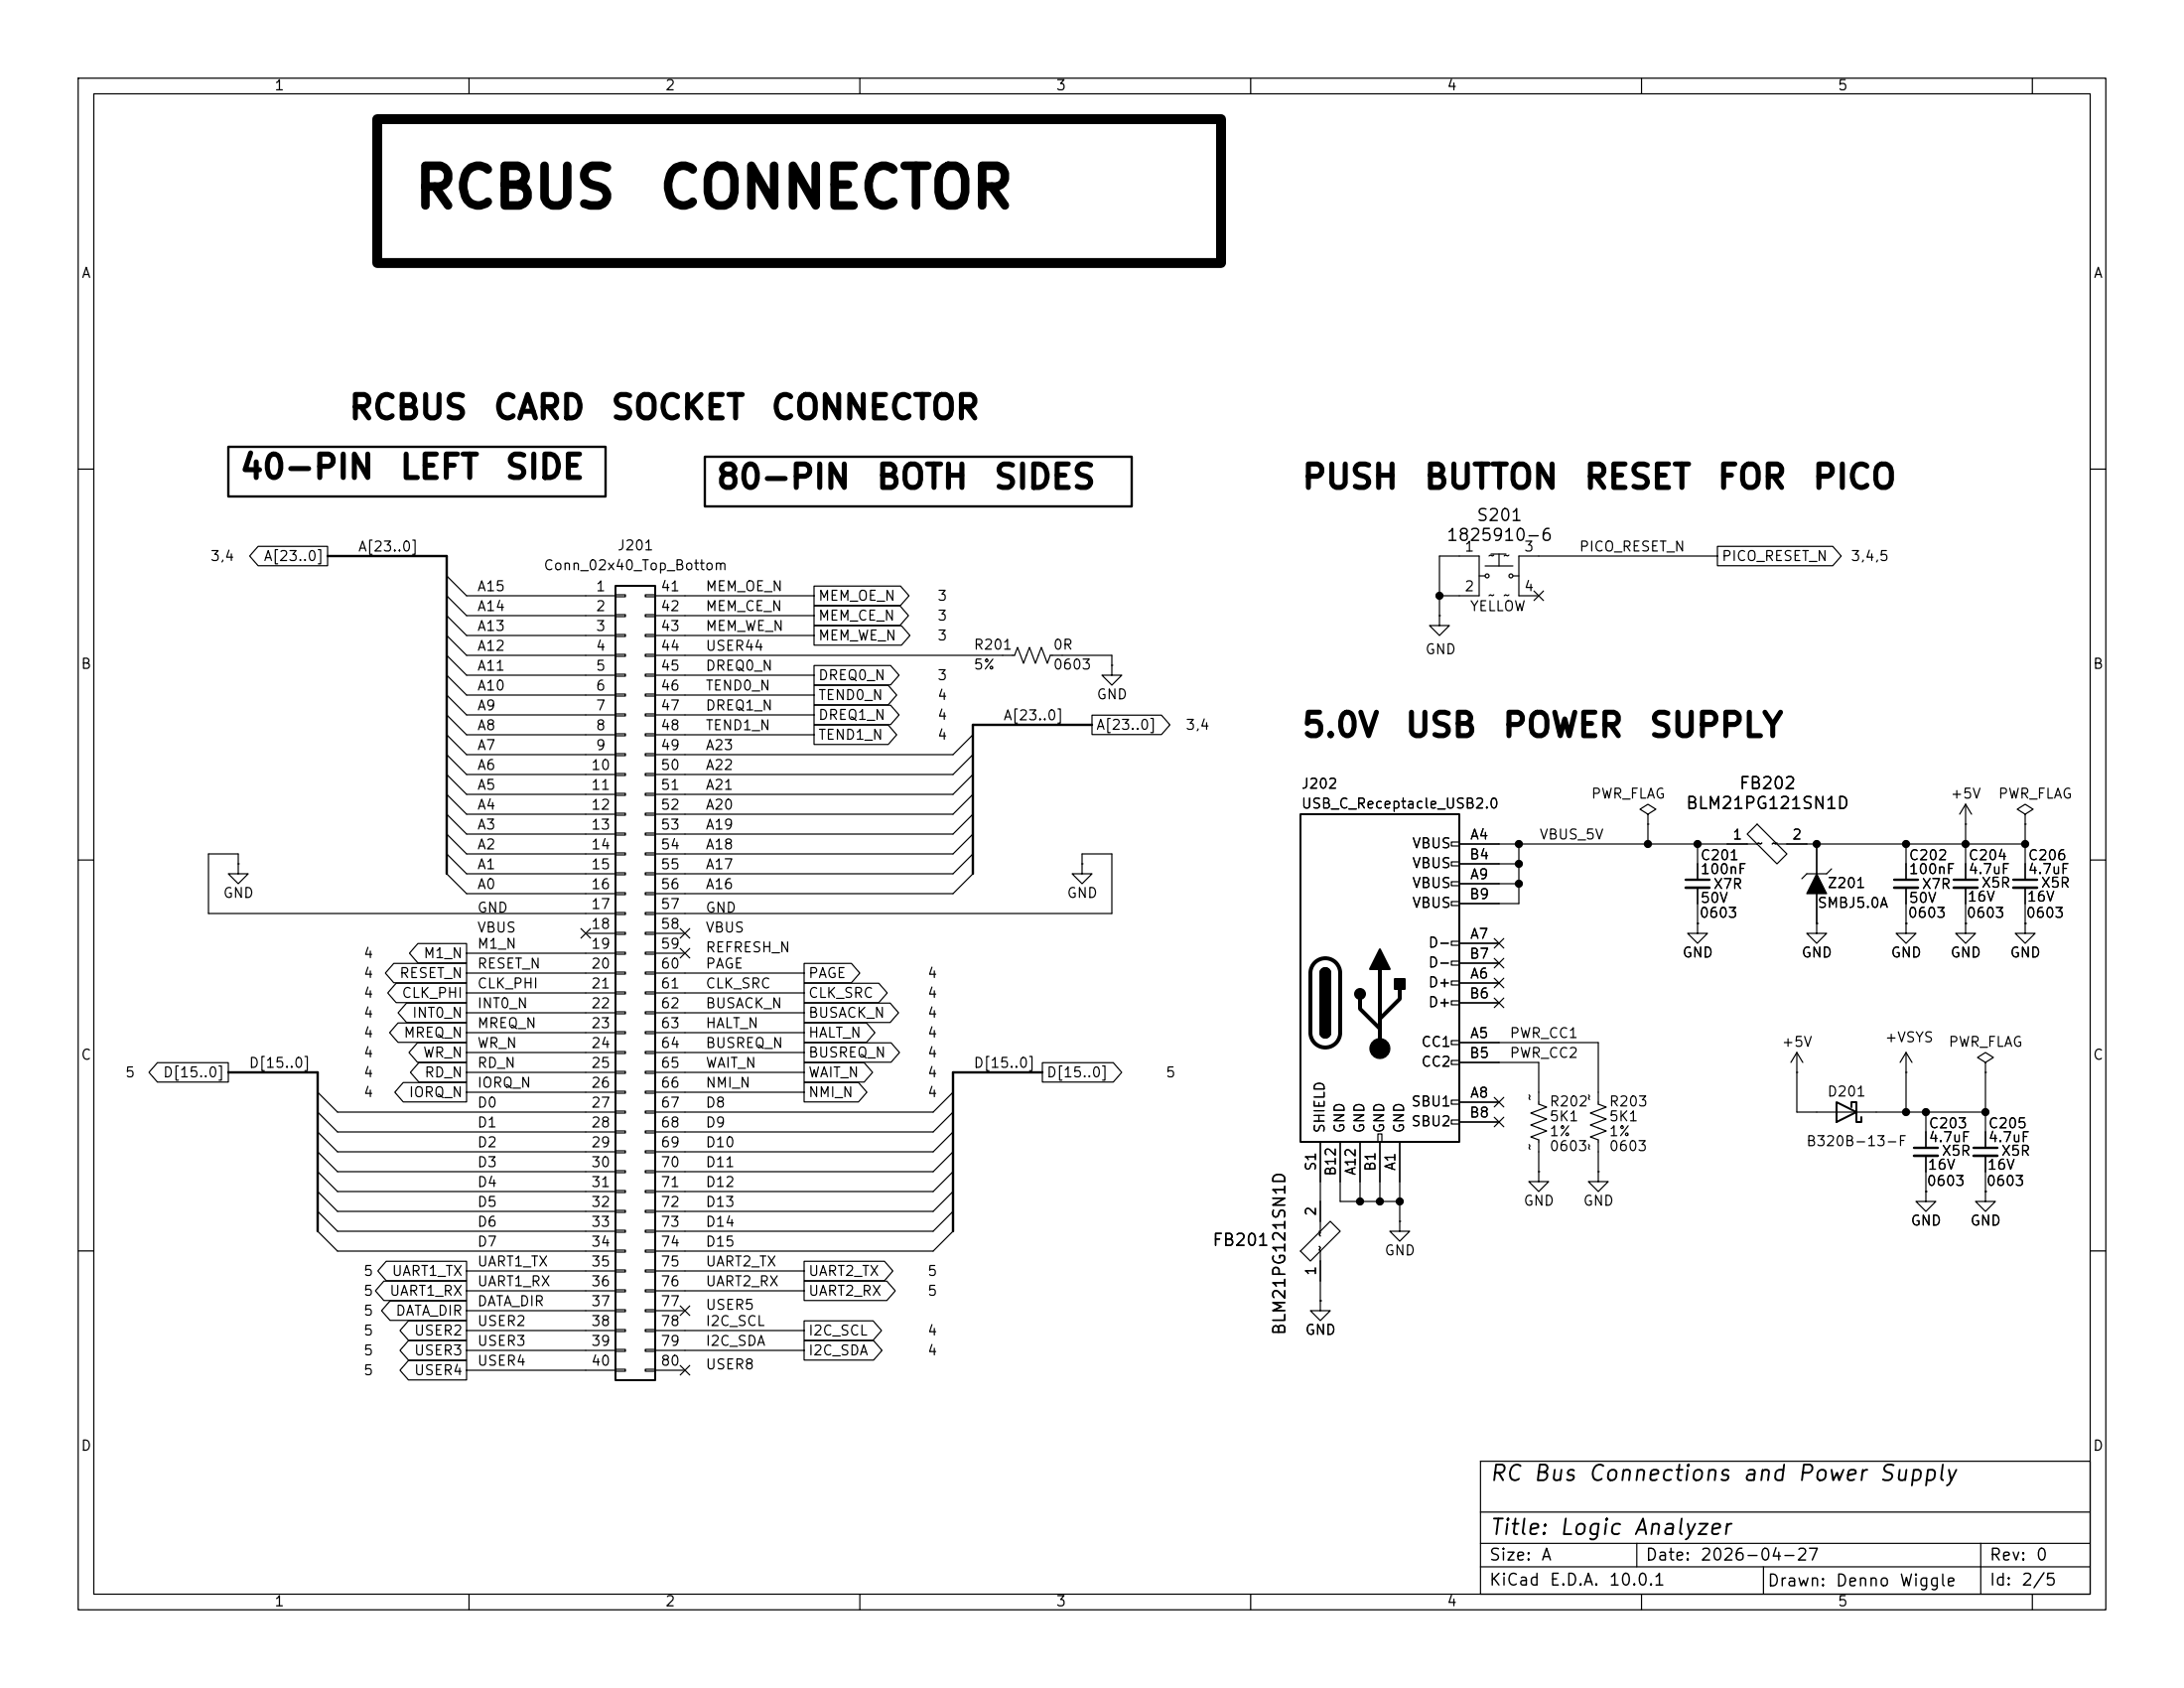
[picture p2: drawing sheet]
<svg xmlns="http://www.w3.org/2000/svg" width="279mm" height="216mm" viewBox="0 0 279 216" stroke-linecap="round" stroke-linejoin="round" font-family="sans-serif">
<g fill="none" stroke="#000" stroke-width=".15">
<path d="M10 10h259.4v195.9h-259.4zM12 12h255.4v191.9h-255.4zM60 10v2M110 10v2M160 10v2M210 10v2M260 10v2M10 60h2M33 69.9h8.9v2.5h-8.9l-1.1-1.3zM57.1 73.7l2.6 2.5h19M57.1 76.2l2.6 2.5h19M57.1 78.7l2.6 2.6h19"/>
<path d="M78.7 76.1h1.3v.2h-1.3zM78.7 78.6h1.3v.3h-1.3zM82.5 76.1h1.3v.2h-1.3zM82.5 78.6h1.3v.3h-1.3zM83.8 76.2h20.3M83.8 78.7h20.3M104.1 77.5h11l1.1 1.2-1.1 1.3h-11zM104.1 75h11.1l1.1 1.2-1.1 1.2h-11.1zM184.1 78.7v1.3h1.3l-1.3 1.3-1.2-1.3h1.2M184.1 78.7h.1M184.1 76.2h5.1v-5.1h-5.1v7.6M189.2 73.7h.8"/>
<path d="M190 72.4h3.5M190.8 70.9h1.9M191.8 70.9v1.5M193.5 73.7h.8M196.2 75.6l1.3 1.2M197.5 75.6l-1.3 1.2M219.7 69.9h14.8l1 1.2-1 1.3h-14.8zM219.7 71.1h-25.4v5.1h2.5M267.4 60h2M57.1 81.3l2.6 2.5h19M57.1 83.8l2.6 2.6h19M57.1 86.4l2.6 2.5h19"/>
<path d="M57.1 88.9l2.6 2.5h19M57.1 91.4l2.6 2.6h19M57.1 94l2.6 2.5h19M57.1 96.5l2.6 2.6h19M57.1 99.1l2.6 2.5h19M78.7 81.2h1.3v.2h-1.3zM78.7 83.7h1.3v.2h-1.3zM78.7 86.2h1.3v.3h-1.3zM78.7 88.8h1.3v.2h-1.3zM78.7 91.3h1.3v.3h-1.3zM78.7 93.9h1.3v.2h-1.3zM78.7 96.4h1.3v.2h-1.3z"/>
<path d="M78.7 98.9h1.3v.3h-1.3zM82.5 81.2h1.3v.2h-1.3zM82.5 83.7h1.3v.2h-1.3zM82.5 86.2h1.3v.3h-1.3zM82.5 88.8h1.3v.2h-1.3zM82.5 91.3h1.3v.3h-1.3zM82.5 93.9h1.3v.2h-1.3zM82.5 96.4h1.3v.2h-1.3zM82.5 98.9h1.3v.3h-1.3zM83.8 83.8h46l.4-1 .7 2 .8-2 .8 2 .7-2 .8 2 .4-1h7.8v1.3M83.8 81.3h20.3M83.8 86.4h20.3"/>
<path d="M83.8 88.9h20.3M83.8 91.4h20.3M83.8 94h20.3M104.1 92.7h9.5l1.1 1.3-1.1 1.2h-9.5zM104.1 85.1h9.8l1.1 1.3-1.1 1.2h-9.8zM104.1 80h11.2l1.1 1.3-1.1 1.2h-11.2zM104.1 90.2h9.8l1.1 1.2-1.1 1.3h-9.8zM104.1 87.7h9.5l1.1 1.2-1.1 1.2h-9.5zM124.5 94l-2.6 2.5h-38.1M124.5 96.5l-2.6 2.6h-38.1M124.5 99.1l-2.6 2.5h-38.1M139.7 91.5h8.9l1.1 1.2-1.1 1.2h-8.9z"/>
<path d="M142.2 85.1v1.3h1.3l-1.3 1.2-1.2-1.2h1.2M142.2 85.1h.1M10 110h2M30.5 110.5v1.3h1.2l-1.2 1.2-1.3-1.2h1.3M30.5 110.5h.1M30.5 110.5v-1.3h-3.8v7.6h52M57.1 109.2l2.6 2.6h19M57.1 101.6l2.6 2.5h19M57.1 104.1l2.6 2.6h19M57.1 106.7l2.6 2.5h19M57.1 111.8l2.6 2.5h19M74.3 118.8l1.2 1.2"/>
<path d="M74.9 119.4h3.8M75.5 118.8l-1.2 1.2M78.7 101.5h1.3v.2h-1.3zM78.7 104h1.3v.3h-1.3zM78.7 106.6h1.3v.2h-1.3zM78.7 109.1h1.3v.2h-1.3zM78.7 111.6h1.3v.3h-1.3zM78.7 114.2h1.3v.2h-1.3zM78.7 116.7h1.3v.3h-1.3zM78.7 119.3h1.3v.2h-1.3zM82.5 101.5h1.3v.2h-1.3zM82.5 104h1.3v.3h-1.3z"/>
<path d="M82.5 106.6h1.3v.2h-1.3zM82.5 109.1h1.3v.2h-1.3zM82.5 111.6h1.3v.3h-1.3zM82.5 114.2h1.3v.2h-1.3zM82.5 116.7h1.3v.3h-1.3zM82.5 119.3h1.3v.2h-1.3zM83.8 119.4h3.8M87 118.8l1.2 1.2M88.2 118.8l-1.2 1.2M124.5 109.2l-2.6 2.6h-38.1M124.5 101.6l-2.6 2.5h-38.1M124.5 104.1l-2.6 2.6h-38.1"/>
<path d="M124.5 106.7l-2.6 2.5h-38.1M124.5 111.8l-2.6 2.5h-38.1M138.4 110.5v1.3h1.3l-1.3 1.2-1.2-1.2h1.2M138.4 110.5h.1M138.4 110.5v-1.3h3.8v7.6h-58.4M185.7 107.7h1v.5h-1zM185.7 110.2h1v.5h-1zM185.7 112.8h1v.5h-1zM185.7 115.3h1v.5h-1zM186.7 108h38.1M186.7 113h7.6M186.7 110.5h7.6"/>
<path d="M194.3 108v7.6h-7.6M210.8 104.1l1-.6-1-.6-1 .6 1 .6v1.3M210.8 105.4h.1M210.8 105.4v2.6M217.2 118.1v1.3h1.2l-1.2 1.3-1.3-1.3h1.3M217.2 118.1h.1M217.2 108v4.5M217.2 113.5v4.6M223.5 106.7l1.3-1.3 3.8 3.8-1.3 1.3zM227.3 108h31.8M232.4 118.1v1.3h1.3l-1.3 1.3-1.3-1.3h1.3M232.4 118.1h.1"/>
<path d="M232.4 108v3.8M232.4 114.3v3.8M234.3 111.1l-.6 .7h-2.6l-.6 .6M243.8 118.1v1.3h1.3l-1.3 1.3-1.2-1.3h1.2M243.8 118.1h.1M243.8 108v4.5M243.8 113.5v4.6M251.5 105.4h.1M251.5 118.1v1.3h1.2l-1.2 1.3-1.3-1.3h1.3M251.5 118.1h.1M251.5 102.9l-.8 1.2M251.5 102.9l.7 1.2"/>
<path d="M251.5 102.9v9.6M251.5 113.5v4.6M259.1 104.1l1-.6-1-.6-1 .6 1 .6v1.3M259.1 105.4h.1M259.1 118.1v1.3h1.2l-1.2 1.3-1.3-1.3h1.3M259.1 118.1h.1M259.1 105.4v7.1M259.1 113.5v4.6M267.4 110h2M20.1 135.9h9.1v2.5h-9.1l-1-1.2zM40.6 139.7l2.6 2.5h35.5M50.4 123.2h9.3v2.5h-9.3l-1.1-1.2z"/>
<path d="M50.7 125.8h9v2.4h-9l-1.1-1.2zM50.9 130.8h8.8v2.5h-8.8l-1.1-1.2zM51.6 138.5h8.1v2.4h-8.1l-1.1-1.2zM52 128.3h7.7v2.5h-7.7l-1.1-1.3zM53.4 133.4h6.3v2.5h-6.3l-1.1-1.3zM53.5 120.7h6.2v2.5h-6.2l-1.1-1.3zM53.6 135.9h6.1v2.5h-6.1l-1.1-1.2zM59.7 121.9h19M59.7 124.5h19M59.7 127h19M59.7 129.5h19M59.7 132.1h19"/>
<path d="M59.7 134.6h19M59.7 137.2h19M59.7 139.7h19M78.7 121.8h1.3v.2h-1.3zM78.7 124.3h1.3v.3h-1.3zM78.7 126.9h1.3v.2h-1.3zM78.7 129.4h1.3v.3h-1.3zM78.7 132h1.3v.2h-1.3zM78.7 134.5h1.3v.2h-1.3zM78.7 137h1.3v.3h-1.3zM78.7 139.6h1.3v.2h-1.3zM82.5 121.8h1.3v.2h-1.3z"/>
<path d="M82.5 124.3h1.3v.3h-1.3zM82.5 126.9h1.3v.2h-1.3zM82.5 129.4h1.3v.3h-1.3zM82.5 132h1.3v.2h-1.3zM82.5 134.5h1.3v.2h-1.3zM82.5 137h1.3v.3h-1.3zM82.5 139.6h1.3v.2h-1.3zM83.8 121.9h3.8M83.8 124.5h19.1M83.8 127h19.1M83.8 129.5h19.1M83.8 132.1h19.1"/>
<path d="M83.8 134.6h19.1M83.8 137.2h19.1M83.8 139.7h19.1M87 121.3l1.2 1.2M88.2 121.3l-1.2 1.2M102.9 128.3h11l1.1 1.2-1.1 1.3h-11zM102.9 125.8h9.5l1.1 1.2-1.1 1.2h-9.5zM102.9 123.2h6l1.1 1.3-1.1 1.2h-6zM102.9 135.9h7.7l1 1.3-1 1.2h-7.7zM102.9 138.5h6.9l1.1 1.2-1.1 1.2h-6.9zM102.9 130.8h8l1 1.3-1 1.2h-8zM102.9 133.4h11.1l1.1 1.2-1.1 1.3h-11.1z"/>
<path d="M121.9 139.7l-2.5 2.5h-35.6M133.3 135.9h9.1l1.1 1.3-1.1 1.2h-9.1zM185.7 120.4h1v.5h-1zM185.7 122.9h1v.5h-1zM185.7 135.6h1v.5h-1zM185.7 125.5h1v.5h-1zM185.7 128h1v.5h-1zM185.7 133.1h1v.5h-1zM186.7 135.9h10.1v5.3l1.1 .4-2.1 .8 2.1 .7-2.1 .8 2.1 .8-2.1 .7 1 .4v4.1M186.7 133.4h17.8v7.8l1 .4-2 .8 2 .7-2 .8 2 .8-2 .7 1 .4v4.1M186.7 125.7h5.1M186.7 120.7h5.1"/>
<path d="M186.7 128.3h5.1M186.7 123.2h5.1M191.2 125.1l1.2 1.2M191.2 120l1.2 1.3M191.2 122.6l1.2 1.2M191.2 127.7l1.2 1.2M192.4 125.1l-1.2 1.2M192.4 120l-1.2 1.3M192.4 122.6l-1.2 1.2M192.4 127.7l-1.2 1.2M229.9 137.2h.1M229.9 134.6l-.8 1.3"/>
<path d="M229.9 134.6l.7 1.3M229.9 134.6v7.6h24.1M243.8 137.2h.1M243.8 134.6l-.7 1.3M243.8 134.6l.8 1.3M243.8 134.6v7.6M254 135.9l1-.6-1-.7-1 .7 1 .6v1.3M254 137.2h.1M254 137.2v9.6M40.6 142.2l2.6 2.6h35.5M40.6 144.8l2.6 2.5h35.5M40.6 147.3l2.6 2.6h35.5"/>
<path d="M40.6 149.9l2.6 2.5h35.5M40.6 152.4l2.6 2.5h35.5M40.6 154.9l2.6 2.6h35.5M40.6 157.5l2.6 2.5h35.5M78.7 142.1h1.3v.3h-1.3zM78.7 144.7h1.3v.2h-1.3zM78.7 147.2h1.3v.2h-1.3zM78.7 149.7h1.3v.3h-1.3zM78.7 152.3h1.3v.2h-1.3zM78.7 154.8h1.3v.3h-1.3zM78.7 157.4h1.3v.2h-1.3zM78.7 159.9h1.3v.2h-1.3z"/>
<path d="M82.5 142.1h1.3v.3h-1.3zM82.5 144.7h1.3v.2h-1.3zM82.5 147.2h1.3v.2h-1.3zM82.5 149.7h1.3v.3h-1.3zM82.5 152.3h1.3v.2h-1.3zM82.5 154.8h1.3v.3h-1.3zM82.5 157.4h1.3v.2h-1.3zM82.5 159.9h1.3v.2h-1.3zM121.9 142.2l-2.5 2.6h-35.6M121.9 144.8l-2.5 2.5h-35.6M121.9 147.3l-2.5 2.6h-35.6M121.9 149.9l-2.5 2.5h-35.6"/>
<path d="M121.9 152.4l-2.5 2.5h-35.6M121.9 154.9l-2.5 2.6h-35.6M121.9 157.5l-2.5 2.5h-35.6M168.9 146.1v11.4M171.4 146.1v7.6h7.7M174 146.1v7.6M176.3 145h.5v1.1h-.5zM176.5 146.1v7.6M179.1 156.2v1.3h1.2l-1.2 1.3-1.3-1.3h1.3M179.1 156.2h.1M179.1 146.1v10.1M185.7 140.7h1v.5h-1z"/>
<path d="M185.7 143.3h1v.5h-1zM186.7 141h5.1M186.7 143.5h5.1M191.2 142.9l1.2 1.2M191.2 140.4l1.2 1.2M192.4 142.9l-1.2 1.2M192.4 140.4l-1.2 1.2M196.8 149.9v1.2h1.3l-1.3 1.3-1.2-1.3h1.2M196.8 149.9h.1M204.5 149.9v1.2h1.2l-1.2 1.3-1.3-1.3h1.3M204.5 149.9h.1M246.4 152.4v1.3h1.2l-1.2 1.2-1.3-1.2h1.3"/>
<path d="M246.4 152.4h.1M246.4 142.2v4.6M246.4 147.8v4.6M254 152.4v1.3h1.3l-1.3 1.2-1.3-1.2h1.3M254 152.4h.1M254 147.8v4.6M10 160h2M49.1 163.9h10.6v2.4h-10.6l-1.1-1.2zM49.4 161.3h10.3v2.5h-10.3l-1.1-1.2zM49.9 166.4h9.8v2.5h-9.8l-1.1-1.3zM52.3 171.5h7.4v2.5h-7.4l-1.1-1.3zM52.3 168.9h7.4v2.5h-7.4l-1.1-1.2z"/>
<path d="M52.3 174h7.4v2.5h-7.4l-1.1-1.2zM59.7 162.6h19M59.7 165.1h19M59.7 167.6h19M59.7 170.2h19M59.7 172.7h19M59.7 175.3h19M78.7 162.4h1.3v.3h-1.3zM78.7 165h1.3v.2h-1.3zM78.7 167.5h1.3v.3h-1.3zM78.7 170.1h1.3v.2h-1.3zM78.7 172.6h1.3v.2h-1.3z"/>
<path d="M78.7 175.1h1.3v.3h-1.3zM82.5 162.4h1.3v.3h-1.3zM82.5 165h1.3v.2h-1.3zM82.5 167.5h1.3v.3h-1.3zM82.5 170.1h1.3v.2h-1.3zM82.5 172.6h1.3v.2h-1.3zM82.5 175.1h1.3v.3h-1.3zM83.8 162.6h19.1M83.8 165.1h19.1M83.8 167.6h3.8M83.8 170.2h19.1M83.8 172.7h19.1"/>
<path d="M83.8 175.3h3.8M87 174.7l1.2 1.2M87 167l1.2 1.2M88.2 174.7l-1.2 1.2M88.2 167l-1.2 1.2M102.9 168.9h8.8l1.1 1.3-1.1 1.2h-8.8zM102.9 171.5h8.9l1 1.2-1 1.3h-8.9zM102.9 161.3h10.3l1 1.3-1 1.2h-10.3zM102.9 163.9h10.6l1 1.2-1 1.2h-10.6zM166.4 160l3.8-3.8 1.2 1.3-3.8 3.8zM168.9 166.4v1.2h1.3l-1.3 1.3-1.3-1.3h1.3M168.9 166.4h.1"/>
<path d="M168.9 160v6.4M267.4 160h2M189.4 186.9h78v17h-78zM189.4 197.4h78M189.4 193.4h78M209.4 197.4v3M253.4 197.4v6.5M60 203.9v2M110 203.9v2M160 203.9v2M189.4 200.4h78M210 203.9v2"/>
<path d="M225.6 200.4v3.5M260 203.9v2"/>
<circle cx="190.2" cy="73.7" r=".25"/>
<circle cx="193.3" cy="73.7" r=".25"/>
</g>
<path d="M29.2 57.2h48.3v6.3h-48.3zM90.2 58.4h54.6v6.4h-54.6zM41.9 71.1h15.2v40.7M139.7 92.7h-15.2v19.1M215.6 112.5h3.1M242.3 112.5h3.1M249.9 112.5h3.1M257.6 112.5h3M29.2 137.2h11.4v20.3M133.3 137.2h-11.4v20.3M244.9 146.8h3M252.5 146.8h3" fill="none" stroke="#000" stroke-width=".3"/>
<path d="M215.6 113.5h3.1M242.3 113.5h3.1M249.9 113.5h3.1M257.6 113.5h3M244.9 147.8h3M252.5 147.8h3" fill="none" stroke="#000" stroke-width=".33"/>
<g fill="#000" stroke="#000" stroke-width=".15">
<path d="M232.4 111.8l1.3 2.5h-2.6z"/>
<circle cx="176.5" cy="134.1" r="1.27"/>
</g>
<path d="M78.7 74.9h5.1v101.6h-5.1zM166.4 104.1h20.3v42h-20.3zM168.9 124.5a.64 .64 0 0 1 .6-.7 .64 .64 0 0 1 .7 .7M168.9 132.1a.64 .64 0 0 0 .6 .6 .64 .64 0 0 0 .7-.6M234.9 141l2.6 1.2-2.6 1.3zM236.9 141.6v-.6h.6v2.5h.6v-.6" fill="none" stroke="#000" stroke-width=".25"/>
<path d="M168.2 123.1a1.91 1.91 0 0 1 2.1-.4 1.91 1.91 0 0 1 1.1 1.8v7.6a1.91 1.91 0 0 1-1.9 1.9 1.91 1.91 0 0 1-1.9-1.9v-7.6a1.91 1.91 0 0 1 .6-1.4zM174 127.8v1.2l2.5 2.6M176.5 124v10.1M179.1 126.5v1.3l-2.6 2.5" fill="none" stroke="#000" stroke-width=".51"/>
<g fill="#000" stroke="#000" stroke-width=".25">
<path d="M168.9 124.5h1.3v7.6h-1.3zM168.9 132.1h1.3a.64 .64 0 0 1-.7 .6 .64 .64 0 0 1-.6-.6zM169.1 124a.64 .64 0 0 1 .7-.1 .64 .64 0 0 1 .4 .6h-1.3zM176.5 121.4l1.3 2.6h-2.5zM178.4 125.2h1.3v1.3h-1.3z"/>
<circle cx="174" cy="127.1" r=".63"/>
</g>
<path d="M48.3 15.2h107.9v18.4h-107.9z" fill="none" stroke="#000" stroke-width="1.3"/>
<g fill="#000" stroke="#000" stroke-width=".13">
<circle cx="184.1" cy="76.2" r=".46"/>
<circle cx="194.3" cy="113" r=".46"/>
<circle cx="194.3" cy="108" r=".46"/>
<circle cx="194.3" cy="110.5" r=".46"/>
<circle cx="210.8" cy="108" r=".46"/>
<circle cx="217.2" cy="108" r=".46"/>
<circle cx="232.4" cy="108" r=".46"/>
<circle cx="243.8" cy="108" r=".46"/>
<circle cx="251.5" cy="108" r=".46"/>
<circle cx="259.1" cy="108" r=".46"/>
<circle cx="174" cy="153.7" r=".46"/>
<circle cx="176.5" cy="153.7" r=".46"/>
<circle cx="179.1" cy="153.7" r=".46"/>
<circle cx="243.8" cy="142.2" r=".46"/>
<circle cx="246.4" cy="142.2" r=".46"/>
<circle cx="254" cy="142.2" r=".46"/>
</g>
<g font-size="5.1">
<text x="52.7" y="27.8">RCBUS</text>
<text x="84" y="27.8">CONNECTOR</text>
</g>
<g font-size="3">
<text x="44.4" y="54.4">RCBUS</text>
<text x="62.9" y="54.4">CARD</text>
<text x="78" y="54.4">SOCKET</text>
<text x="98.4" y="54.4">CONNECTOR</text>
<text x="30.5" y="62">40-PIN</text>
<text x="50.9" y="62">LEFT</text>
<text x="64.4" y="62">SIDE</text>
<text x="91.4" y="63.3">80-PIN</text>
<text x="111.9" y="63.3">BOTH</text>
<text x="126.9" y="63.3">SIDES</text>
<text x="166.4" y="63.3">PUSH</text>
<text x="182" y="63.3">BUTTON</text>
<text x="202.5" y="63.3">RESET</text>
<text x="219.5" y="63.3">FOR</text>
<text x="231.7" y="63.3">PICO</text>
<text x="166.4" y="95">5.0V</text>
<text x="179.6" y="95">USB</text>
<text x="192" y="95">POWER</text>
<text x="210.8" y="95">SUPPLY</text>
</g>
<g font-size="2">
<text x="190.4" y="189.9">RC Bus Connections and Power Supply</text>
<text x="190.4" y="196.8">Title: Logic Analyzer</text>
</g>
<g font-size="1.5">
<text x="184.9" y="69.6">1825910-6</text>
<text x="188.8" y="67">S201</text>
<text x="222.4" y="101.3">FB202</text>
<text x="215.6" y="103.9">BLM21PG121SN1D</text>
<text x="155" y="159.7">FB201</text>
<text x="164.8" y="170.9" transform="rotate(-90 164.8 170.9)">BLM21PG121SN1D</text>
<text x="190.4" y="203.2">KiCad</text>
<text x="190.4" y="200">Size:</text>
<text x="197.1" y="200">A</text>
<text x="198.1" y="203.2">E.D.A.</text>
<text x="205.7" y="203.2">10.0.1</text>
<text x="210.4" y="200">Date:</text>
<text x="217.4" y="200">2026-04-27</text>
<text x="226" y="203.3">Drawn:</text>
<text x="234.7" y="203.3">Denno</text>
<text x="242.9" y="203.3">Wiggle</text>
<text x="254.4" y="200">Rev:</text>
<text x="254.4" y="203.2">Id:</text>
<text x="258.5" y="203.2">2/5</text>
<text x="260.3" y="200">0</text>
</g>
<g font-size="1.3">
<text x="35" y="11.9">1</text>
<text x="85" y="11.9">2</text>
<text x="135" y="11.9">3</text>
<text x="185" y="11.9">4</text>
<text x="235" y="11.9">5</text>
<text x="10.3" y="35.9">A</text>
<text x="267.7" y="35.9">A</text>
<text x="45.7" y="70.9">A[23..0]</text>
<text x="78.9" y="70.7">J201</text>
<text x="187.3" y="70.9">1</text>
<text x="190.2" y="72">~ ~</text>
<text x="194.9" y="70.9">3</text>
<text x="201.9" y="70.9">PICO_RESET_N</text>
<text x="26.8" y="72.1">3,4</text>
<text x="33.6" y="72.1">A[23..0]</text>
<text x="61" y="75.9">A15</text>
<text x="69.4" y="73.3">Conn_02x40_Top_Bottom</text>
<text x="76.1" y="75.9">1</text>
<text x="84.4" y="75.9">41</text>
<text x="90.2" y="75.9">MEM_OE_N</text>
<text x="104.6" y="77.2">MEM_OE_N</text>
<text x="119.8" y="77.2">3</text>
<text x="187.3" y="75.9">2</text>
<text x="190.2" y="77.1">~ ~</text>
<text x="194.9" y="75.9">4</text>
<text x="220.2" y="72.1">PICO_RESET_N</text>
<text x="236.7" y="72.1">3,4,5</text>
<text x="61" y="83.6">A12</text>
<text x="61" y="81">A13</text>
<text x="61" y="78.5">A14</text>
<text x="76.1" y="78.5">2</text>
<text x="76.1" y="81">3</text>
<text x="76.1" y="83.6">4</text>
<text x="84.4" y="78.5">42</text>
<text x="84.4" y="81">43</text>
<text x="84.4" y="83.6">44</text>
<text x="90.2" y="81">MEM_WE_N</text>
<text x="90.2" y="78.5">MEM_CE_N</text>
<text x="90.2" y="83.6">USER44</text>
<text x="104.6" y="79.7">MEM_CE_N</text>
<text x="104.6" y="82.2">MEM_WE_N</text>
<text x="119.8" y="79.7">3</text>
<text x="119.8" y="82.2">3</text>
<text x="124.5" y="83.4">R201</text>
<text x="134.6" y="83.4">0R</text>
<text x="182.2" y="84">GND</text>
<text x="188" y="78.5">YELLOW</text>
<text x="10.3" y="85.9">B</text>
<text x="61" y="86.1">A11</text>
<text x="61" y="88.6">A10</text>
<text x="76.1" y="86.1">5</text>
<text x="76.1" y="88.6">6</text>
<text x="84.4" y="86.1">45</text>
<text x="84.4" y="88.6">46</text>
<text x="90.2" y="88.6">TEND0_N</text>
<text x="90.2" y="86.1">DREQ0_N</text>
<text x="104.6" y="87.3">DREQ0_N</text>
<text x="104.6" y="89.9">TEND0_N</text>
<text x="119.8" y="87.3">3</text>
<text x="119.8" y="89.9">4</text>
<text x="124.5" y="86">5%</text>
<text x="134.6" y="86">0603</text>
<text x="140.2" y="89.8">GND</text>
<text x="267.7" y="85.9">B</text>
<text x="61" y="93.7">A8</text>
<text x="61" y="91.2">A9</text>
<text x="76.1" y="91.2">7</text>
<text x="76.1" y="93.7">8</text>
<text x="84.4" y="91.2">47</text>
<text x="84.4" y="93.7">48</text>
<text x="90.2" y="91.2">DREQ1_N</text>
<text x="90.2" y="93.7">TEND1_N</text>
<text x="104.6" y="94.9">TEND1_N</text>
<text x="104.6" y="92.4">DREQ1_N</text>
<text x="119.8" y="94.9">4</text>
<text x="119.8" y="92.4">4</text>
<text x="128.3" y="92.4">A[23..0]</text>
<text x="140.1" y="93.7">A[23..0]</text>
<text x="151.6" y="93.7">3,4</text>
<text x="61" y="96.3">A7</text>
<text x="61" y="98.8">A6</text>
<text x="61" y="101.3">A5</text>
<text x="75.5" y="98.8">10</text>
<text x="75.5" y="101.3">11</text>
<text x="76.1" y="96.3">9</text>
<text x="84.4" y="96.3">49</text>
<text x="84.4" y="98.8">50</text>
<text x="84.4" y="101.3">51</text>
<text x="90.2" y="101.3">A21</text>
<text x="90.2" y="98.8">A22</text>
<text x="90.2" y="96.3">A23</text>
<text x="166.4" y="101.2">J202</text>
<text x="61" y="106.4">A3</text>
<text x="61" y="103.9">A4</text>
<text x="75.5" y="103.9">12</text>
<text x="75.5" y="106.4">13</text>
<text x="84.4" y="103.9">52</text>
<text x="84.4" y="106.4">53</text>
<text x="90.2" y="106.4">A19</text>
<text x="90.2" y="103.9">A20</text>
<text x="166.4" y="103.7">USB_C_Receptacle_USB2.0</text>
<text x="188" y="107.7">A4</text>
<text x="196.8" y="107.7">VBUS_5V</text>
<text x="203.5" y="102.5">PWR_FLAG</text>
<text x="221.5" y="107.7">1</text>
<text x="229.2" y="107.7">2</text>
<text x="249.4" y="102.5">+5V</text>
<text x="255.5" y="102.5">PWR_FLAG</text>
<text x="61" y="111.5">A1</text>
<text x="61" y="109">A2</text>
<text x="75.5" y="109">14</text>
<text x="75.5" y="111.5">15</text>
<text x="84.4" y="109">54</text>
<text x="84.4" y="111.5">55</text>
<text x="90.2" y="109">A18</text>
<text x="90.2" y="111.5">A17</text>
<text x="180.6" y="108.8">VBUS</text>
<text x="180.6" y="113.9">VBUS</text>
<text x="180.6" y="111.4">VBUS</text>
<text x="187.9" y="110.2">B4</text>
<text x="188" y="112.8">A9</text>
<text x="217.4" y="110.3">C201</text>
<text x="217.4" y="112.1">100nF</text>
<text x="224.5" y="108.8">~ ~</text>
<text x="233.7" y="113.9">Z201</text>
<text x="244.1" y="110.3">C202</text>
<text x="244.1" y="112.1">100nF</text>
<text x="251.7" y="110.3">C204</text>
<text x="251.7" y="112.1">4.7uF</text>
<text x="253.4" y="113.9">X5R</text>
<text x="259.3" y="110.3">C206</text>
<text x="259.3" y="112.1">4.7uF</text>
<text x="261" y="113.9">X5R</text>
<text x="28.4" y="115.2">GND</text>
<text x="61" y="114">A0</text>
<text x="61" y="119.6">VBUS</text>
<text x="61" y="117">GND</text>
<text x="75.5" y="114">16</text>
<text x="75.5" y="116.6">17</text>
<text x="75.5" y="119.1">18</text>
<text x="84.4" y="114">56</text>
<text x="84.4" y="116.6">57</text>
<text x="84.4" y="119.1">58</text>
<text x="90.2" y="114">A16</text>
<text x="90.2" y="119.6">VBUS</text>
<text x="90.2" y="117">GND</text>
<text x="136.4" y="115.2">GND</text>
<text x="180.6" y="116.4">VBUS</text>
<text x="187.9" y="115.3">B9</text>
<text x="217.3" y="117.7">0603</text>
<text x="217.4" y="115.8">50V</text>
<text x="219.1" y="114">X7R</text>
<text x="232.4" y="116.4">SMBJ5.0A</text>
<text x="244" y="117.7">0603</text>
<text x="244.1" y="115.8">50V</text>
<text x="245.8" y="114">X7R</text>
<text x="251.5" y="117.7">0603</text>
<text x="251.6" y="115.6">16V</text>
<text x="259.1" y="117.7">0603</text>
<text x="259.2" y="115.6">16V</text>
<text x="46.4" y="125.4">4</text>
<text x="46.4" y="122.9">4</text>
<text x="51" y="125.4">RESET_N</text>
<text x="54.1" y="122.9">M1_N</text>
<text x="61" y="121.7">M1_N</text>
<text x="61" y="124.2">RESET_N</text>
<text x="75.5" y="121.7">19</text>
<text x="75.5" y="124.2">20</text>
<text x="84.4" y="121.7">59</text>
<text x="84.4" y="124.2">60</text>
<text x="90.2" y="124.2">PAGE</text>
<text x="90.2" y="122.1">REFRESH_N</text>
<text x="103.3" y="125.4">PAGE</text>
<text x="118.6" y="125.4">4</text>
<text x="182.6" y="121.5">D-</text>
<text x="182.6" y="124.1">D-</text>
<text x="187.9" y="122.9">B7</text>
<text x="188" y="125.5">A6</text>
<text x="188" y="120.4">A7</text>
<text x="215.1" y="122.8">GND</text>
<text x="230.4" y="122.8">GND</text>
<text x="241.8" y="122.8">GND</text>
<text x="249.4" y="122.8">GND</text>
<text x="257" y="122.8">GND</text>
<text x="46.4" y="130.5">4</text>
<text x="46.4" y="128">4</text>
<text x="51.3" y="128">CLK_PHI</text>
<text x="52.6" y="130.5">INT0_N</text>
<text x="61" y="131.8">MREQ_N</text>
<text x="61" y="129.3">INT0_N</text>
<text x="61" y="126.7">CLK_PHI</text>
<text x="75.5" y="126.7">21</text>
<text x="75.5" y="129.3">22</text>
<text x="75.5" y="131.8">23</text>
<text x="84.4" y="126.7">61</text>
<text x="84.4" y="129.3">62</text>
<text x="84.4" y="131.8">63</text>
<text x="90.2" y="131.8">HALT_N</text>
<text x="90.2" y="126.7">CLK_SRC</text>
<text x="90.2" y="129.3">BUSACK_N</text>
<text x="103.3" y="130.5">BUSACK_N</text>
<text x="103.3" y="128">CLK_SRC</text>
<text x="118.6" y="130.5">4</text>
<text x="118.6" y="128">4</text>
<text x="182.6" y="126.6">D+</text>
<text x="182.6" y="129.1">D+</text>
<text x="187.9" y="128">B6</text>
<text x="10.3" y="135.9">C</text>
<text x="31.7" y="136.9">D[15..0]</text>
<text x="46.4" y="135.6">4</text>
<text x="46.4" y="133">4</text>
<text x="51.5" y="133">MREQ_N</text>
<text x="54" y="135.6">WR_N</text>
<text x="61" y="134.4">WR_N</text>
<text x="61" y="136.9">RD_N</text>
<text x="75.5" y="134.4">24</text>
<text x="75.5" y="136.9">25</text>
<text x="84.4" y="134.4">64</text>
<text x="84.4" y="136.9">65</text>
<text x="90.2" y="136.9">WAIT_N</text>
<text x="90.2" y="134.4">BUSREQ_N</text>
<text x="103.3" y="133">HALT_N</text>
<text x="103.3" y="135.6">BUSREQ_N</text>
<text x="118.6" y="133">4</text>
<text x="118.6" y="135.6">4</text>
<text x="124.5" y="136.9">D[15..0]</text>
<text x="181.7" y="134.2">CC1</text>
<text x="181.7" y="136.8">CC2</text>
<text x="187.9" y="135.6">B5</text>
<text x="188" y="133.1">A5</text>
<text x="193" y="133.1">PWR_CC1</text>
<text x="193" y="135.6">PWR_CC2</text>
<text x="227.8" y="134.2">+5V</text>
<text x="241" y="133.6">+VSYS</text>
<text x="249.2" y="134.2">PWR_FLAG</text>
<text x="267.7" y="135.9">C</text>
<text x="15.9" y="138.1">5</text>
<text x="20.8" y="138.1">D[15..0]</text>
<text x="46.4" y="140.7">4</text>
<text x="46.4" y="138.1">4</text>
<text x="52.2" y="140.7">IORQ_N</text>
<text x="54.2" y="138.1">RD_N</text>
<text x="61" y="142">D0</text>
<text x="61" y="139.4">IORQ_N</text>
<text x="75.5" y="139.4">26</text>
<text x="75.5" y="142">27</text>
<text x="84.4" y="139.4">66</text>
<text x="84.4" y="142">67</text>
<text x="90.2" y="139.4">NMI_N</text>
<text x="90.2" y="142">D8</text>
<text x="103.3" y="138.1">WAIT_N</text>
<text x="103.3" y="140.7">NMI_N</text>
<text x="118.6" y="138.1">4</text>
<text x="118.6" y="140.7">4</text>
<text x="133.8" y="138.1">D[15..0]</text>
<text x="149" y="138.1">5</text>
<text x="180.5" y="141.8">SBU1</text>
<text x="187.9" y="143.3">B8</text>
<text x="188" y="140.7">A8</text>
<text x="196.6" y="140.9" transform="rotate(-90 196.6 140.9)">~</text>
<text x="198.1" y="141.8">R202</text>
<text x="198.1" y="143.7">5K1</text>
<text x="204.2" y="140.9" transform="rotate(-90 204.2 140.9)">~</text>
<text x="205.7" y="141.8">R203</text>
<text x="205.7" y="143.7">5K1</text>
<text x="233.7" y="140.6">D201</text>
<text x="61" y="147.1">D2</text>
<text x="61" y="149.6">D3</text>
<text x="61" y="144.5">D1</text>
<text x="75.5" y="144.5">28</text>
<text x="75.5" y="147.1">29</text>
<text x="75.5" y="149.6">30</text>
<text x="84.4" y="144.5">68</text>
<text x="84.4" y="147.1">69</text>
<text x="84.4" y="149.6">70</text>
<text x="90.2" y="147.1">D10</text>
<text x="90.2" y="149.6">D11</text>
<text x="90.2" y="144.5">D9</text>
<text x="168.7" y="149.9" transform="rotate(-90 168.7 149.9)">S1</text>
<text x="169.8" y="145" transform="rotate(-90 169.8 145)">SHIELD</text>
<text x="172.3" y="145" transform="rotate(-90 172.3 145)">GND</text>
<text x="174.9" y="145" transform="rotate(-90 174.9 145)">GND</text>
<text x="176.3" y="149.9" transform="rotate(-90 176.3 149.9)">B1</text>
<text x="177.4" y="145" transform="rotate(-90 177.4 145)">GND</text>
<text x="178.8" y="149.8" transform="rotate(-90 178.8 149.8)">A1</text>
<text x="179.9" y="145" transform="rotate(-90 179.9 145)">GND</text>
<text x="180.5" y="144.4">SBU2</text>
<text x="196.6" y="147.2" transform="rotate(-90 196.6 147.2)">~</text>
<text x="198.1" y="145.6">1%</text>
<text x="198.1" y="147.5">0603</text>
<text x="204.2" y="147.2" transform="rotate(-90 204.2 147.2)">~</text>
<text x="205.7" y="145.6">1%</text>
<text x="205.7" y="147.5">0603</text>
<text x="231" y="146.9">B320B-13-F</text>
<text x="246.5" y="149.9">16V</text>
<text x="246.6" y="144.6">C203</text>
<text x="246.6" y="146.4">4.7uF</text>
<text x="248.3" y="148.1">X5R</text>
<text x="254.1" y="149.9">16V</text>
<text x="254.3" y="144.6">C205</text>
<text x="254.3" y="146.4">4.7uF</text>
<text x="255.9" y="148.1">X5R</text>
<text x="61" y="154.7">D5</text>
<text x="61" y="152.1">D4</text>
<text x="75.5" y="152.1">31</text>
<text x="75.5" y="154.7">32</text>
<text x="84.4" y="152.1">71</text>
<text x="84.4" y="154.7">72</text>
<text x="90.2" y="154.7">D13</text>
<text x="90.2" y="152.1">D12</text>
<text x="168.7" y="155.6" transform="rotate(-90 168.7 155.6)">2</text>
<text x="171.2" y="150.5" transform="rotate(-90 171.2 150.5)">B12</text>
<text x="173.7" y="150.4" transform="rotate(-90 173.7 150.4)">A12</text>
<text x="194.8" y="154.5">GND</text>
<text x="202.4" y="154.5">GND</text>
<text x="246.4" y="152">0603</text>
<text x="254" y="152">0603</text>
<text x="61" y="159.8">D7</text>
<text x="61" y="157.2">D6</text>
<text x="75.5" y="157.2">33</text>
<text x="75.5" y="159.8">34</text>
<text x="84.4" y="157.2">73</text>
<text x="84.4" y="159.8">74</text>
<text x="90.2" y="159.8">D15</text>
<text x="90.2" y="157.2">D14</text>
<text x="169.8" y="160.3" transform="rotate(-90 169.8 160.3)">~ ~</text>
<text x="177" y="160.9">GND</text>
<text x="244.3" y="157.1">GND</text>
<text x="252" y="157.1">GND</text>
<text x="46.4" y="166.1">5</text>
<text x="46.4" y="163.5">5</text>
<text x="49.7" y="166.1">UART1_RX</text>
<text x="50" y="163.5">UART1_TX</text>
<text x="61" y="162.3">UART1_TX</text>
<text x="61" y="164.8">UART1_RX</text>
<text x="61" y="167.4">DATA_DIR</text>
<text x="75.5" y="162.3">35</text>
<text x="75.5" y="164.8">36</text>
<text x="75.5" y="167.4">37</text>
<text x="84.4" y="162.3">75</text>
<text x="84.4" y="164.8">76</text>
<text x="84.4" y="167.4">77</text>
<text x="90.2" y="164.8">UART2_RX</text>
<text x="90.2" y="162.3">UART2_TX</text>
<text x="90.2" y="167.8">USER5</text>
<text x="103.3" y="163.5">UART2_TX</text>
<text x="103.3" y="166.1">UART2_RX</text>
<text x="118.6" y="163.5">5</text>
<text x="118.6" y="166.1">5</text>
<text x="168.7" y="163.3" transform="rotate(-90 168.7 163.3)">1</text>
<text x="46.4" y="173.7">5</text>
<text x="46.4" y="171.1">5</text>
<text x="46.4" y="168.6">5</text>
<text x="50.5" y="168.6">DATA_DIR</text>
<text x="52.9" y="173.7">USER3</text>
<text x="52.9" y="171.1">USER2</text>
<text x="61" y="172.5">USER3</text>
<text x="61" y="169.9">USER2</text>
<text x="75.5" y="169.9">38</text>
<text x="75.5" y="172.5">39</text>
<text x="84.4" y="169.9">78</text>
<text x="84.4" y="172.5">79</text>
<text x="90.2" y="172.5">I2C_SDA</text>
<text x="90.2" y="169.9">I2C_SCL</text>
<text x="103.3" y="171.1">I2C_SCL</text>
<text x="103.3" y="173.7">I2C_SDA</text>
<text x="118.6" y="171.1">4</text>
<text x="118.6" y="173.7">4</text>
<text x="166.9" y="171">GND</text>
<text x="46.4" y="176.2">5</text>
<text x="52.9" y="176.2">USER4</text>
<text x="61" y="175">USER4</text>
<text x="75.5" y="175">40</text>
<text x="84.4" y="175">80</text>
<text x="90.2" y="175.5">USER8</text>
<text x="10.3" y="185.9">D</text>
<text x="267.7" y="185.9">D</text>
<text x="35" y="205.8">1</text>
<text x="85" y="205.8">2</text>
<text x="135" y="205.8">3</text>
<text x="185" y="205.8">4</text>
<text x="235" y="205.8">5</text>
</g>
</svg>
